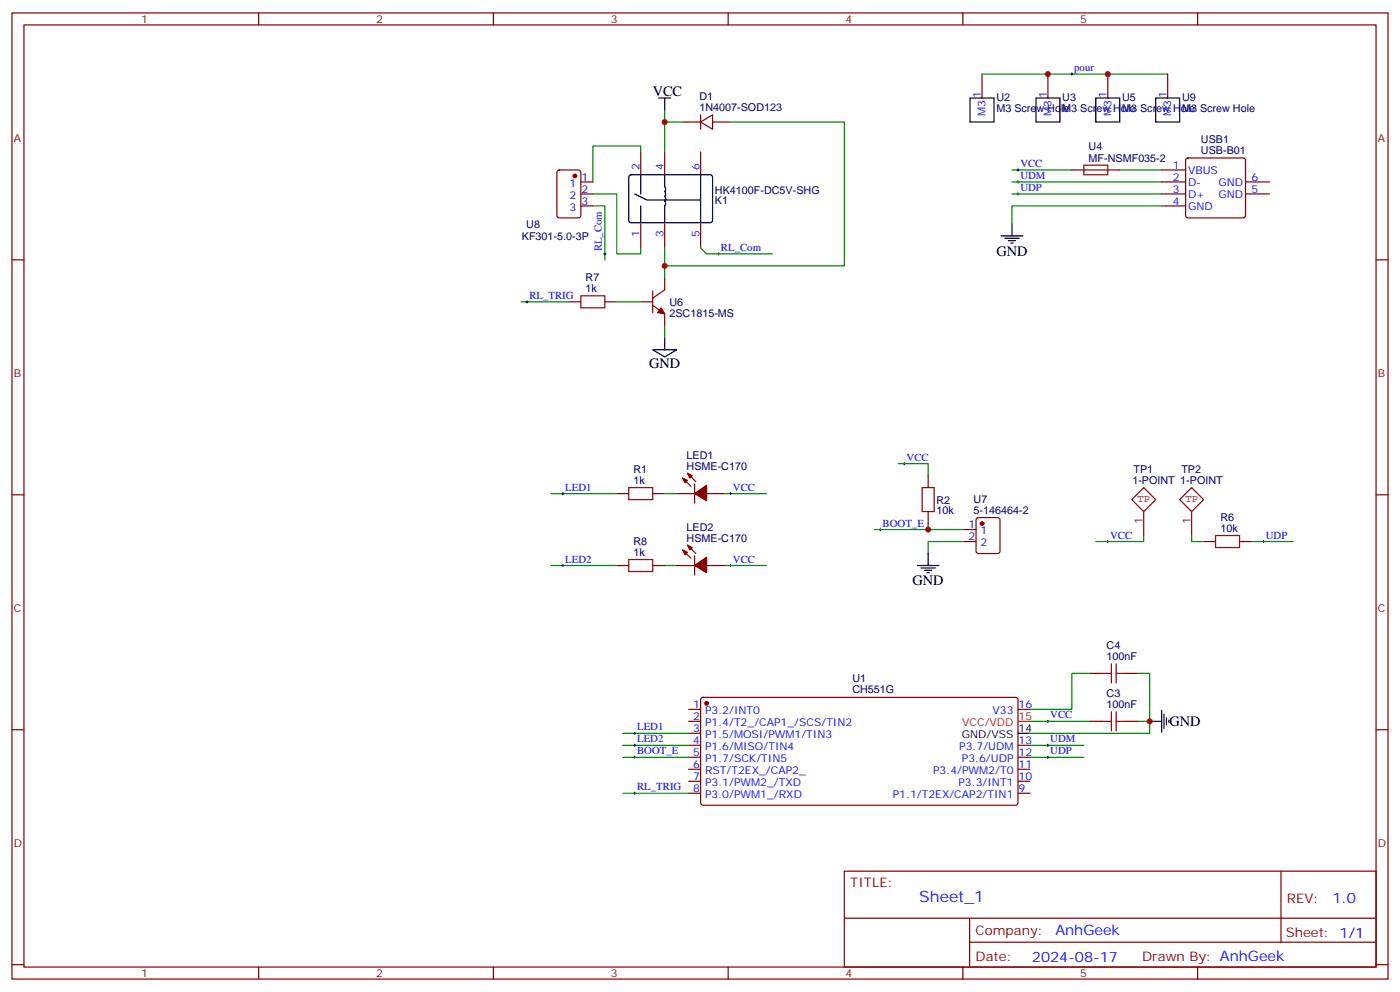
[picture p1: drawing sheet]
<svg xmlns="http://www.w3.org/2000/svg" width="412mm" height="292mm" viewBox="0 0 412 292" stroke-linecap="round" stroke-linejoin="round" font-family="sans-serif">
<g fill="none" stroke="#870000" stroke-width=".35">
<path d="M3.5 3.8h405.4v284.3h-405.4zM7.1 7.3h398.2v277.3h-398.2zM76.2 3.8v3.5M145.3 3.8v3.5M214.5 3.8v3.5M283.6 3.8v3.5M352.8 3.8v3.5M201.1 35.9h5.3M206.4 35.9l3.5-2.1v4.2zM206.4 33.8v4.2M209.9 35.9h5.3M289.3 21.8v7.1"/>
<path d="M308.7 21.8v7.1M326.3 21.8v7.1M344 21.8v7.1M164.3 50.2l.4-.2h5.7l.6 .5 .1 12.9-.5 .7h-5.9l-.6-.4-.1-13zM171.1 53.6h3.5M171.1 57.1h3.5M188.7 44.7v7.1M195.8 44.7v7.1M206.4 44.7v7.1M315.7 50h14.1M342.2 50h7M342.2 53.6h7"/>
<path d="M342.2 57.1h7M349.5 46.7l.5-.2h16.2l.5 .2 .2 .5v16.2l-.2 .5-.5 .2h-16.2l-.5-.2-.3-.5v-16.2zM366.9 53.6h7M366.9 57.1h7M3.5 76.5h3.6M171.1 60.6h3.5M188.7 65.9v7.1M195.8 65.9v7.1M206.4 65.9v7.1M342.2 60.6h7M405.3 76.5h3.6M167.6 88.8h3.5"/>
<path d="M178.2 88.8h3.5M188.7 88.8h3.6M192.3 89.9l3.5 2.5v3.5M192.3 85.7v6.3M195.8 81.8v3.5l-3.5 2.5M202.5 139.3l2.5 2.4M273.4 140v3.5M3.5 145.6h3.6M181.7 145.3h3.5M192.3 145.3h3.5M199.3 145.3h5.3M201.1 140.7l2.5 2.5"/>
<path d="M204.6 142.5v5.6M208.1 145.3h5.3M273.4 150.6v3.5M284 159.4h3.5M284 155.9h3.5M287.7 152.5l.5-.2h5.7l.6 .5 .1 9.4-.5 .7h-5.9l-.6-.4-.1-9.5zM354.5 159.4h3.6M365.1 159.4h3.6M405.3 145.6h3.6M181.7 166.4h3.5M192.3 166.4h3.5M199.3 166.4h5.3"/>
<path d="M201.1 161.9l2.5 2.4M202.5 160.4l2.5 2.5M204.6 163.6v5.7M208.1 166.4h5.3M321 198.2h3.6M331.6 198.2h3.5M3.5 214.8h3.6M202.8 208.8h3.6M202.8 212.3h3.6M202.8 215.8h3.6M202.8 219.4h3.6M206.6 205.5l.5-.3 92.3 .1 .5 .7-.1 30.6-.6 .4-92.4-.1-.4-.6v-30.3z"/>
<path d="M299.9 208.8h3.5M299.9 219.4h3.5M321 212.3h3.6M331.6 212.3h3.5M405.3 214.8h3.6M202.8 222.9h3.6M202.8 226.4h3.6M202.8 229.9h3.6M202.8 233.5h3.6M299.9 222.9h3.5M299.9 226.4h3.5M299.9 229.9h3.5"/>
<path d="M299.9 233.5h3.5M248.7 256.4h156.6v28.2h-156.6zM377.3 256.4v20.9M248.7 270.2h156.5M285.6 277.3h119.6M285.6 270.2v14.2M3.5 283.9h3.6M76.2 284.6v3.5M145.3 284.6v3.5M214.5 284.6v3.5M283.6 284.6v3.5M352.8 284.6v3.5"/>
<path d="M405.3 283.9h3.6"/>
</g>
<g fill="#870000" stroke="#870000" stroke-width=".35">
<path d="M204.6 145.3l3.5-2.5v4.6z"/>
<path d="M202.5 139.3l1.4 .7-.7 .7z"/>
<path d="M201.1 140.7l1.4 .7-.7 .7z"/>
<path d="M194.7 90.6l1.1 1.8-2.1-.4z"/>
<path d="M204.6 166.4l3.5-2.4v4.6z"/>
<path d="M202.5 160.4l1.4 .7-.7 .8z"/>
<path d="M201.1 161.9l1.4 .7-.7 .7z"/>
<circle cx="208.1" cy="207" r=".53"/>
<circle cx="169.3" cy="51.8" r=".53"/>
<circle cx="289.3" cy="154.1" r=".53"/>
</g>
<g fill="none" stroke="#000" stroke-width=".35">
<path d="M194 28.9h3.6M195.8 28.9v3.5M285.8 28.9h7v7h-7zM305.2 28.9h7v7h-7zM322.8 28.9h7v7h-7zM340.4 28.9h7.1v7h-7.1zM185.4 51.6l.5-.2 23.6 .1 .4 .6-.1 13-.6 .4h-23.6l-.4-.7v-12.7zM187 57.1l3.5 1.7h15.9M188.7 51.4v5.7M195.8 51.4v3.6a.96 .96 0 0 1 0 1.4l.1 .1a.94 .94 0 0 1-.1 1.3 .96 .96 0 0 1 0 1.4 .96 .96 0 0 1 0 1.4v4.9M206.4 51.4v14.1M188.7 60.6v4.9"/>
<path d="M294.9 69.4h6.4M296 70.1h4.2M297 70.8h2.2M297.7 71.5h.7M298.1 65.9v3.5M195.8 99.4v3.5M192.3 102.9h7l-3.5 2.2zM270.2 166.4h6.4M271.3 167.1h4.2M272.3 167.9h2.2M273 168.6h.8M273.4 162.9v3.5"/>
<path d="M299.9 215.8h3.5M338.7 212.3h3.5M342.2 209.1v6.4M342.9 210.2v4.2M343.6 211.2v2.2M344.3 211.9v.8"/>
</g>
<path d="M299.9 212.3h3.5" fill="none" stroke="#f00" stroke-width=".35"/>
<g fill="none" stroke="#008700" stroke-width=".35">
<path d="M195.8 32.4v12.3M195.8 35.9h5.3M215.2 35.9h33.5v42.3h-52.9M289.3 21.8h54.7M174.6 57.1h7.1v17.6h7v-1.7M188.7 44.7v-1.7h-14.1v10.6M298.1 57.1h44.1M298.1 53.6h44.1M298.1 50h17.6M329.8 50h12.4M174.6 60.6h3.6v15.9M195.8 73v8.8"/>
<path d="M206.4 73l1.7 1.7h19.4M342.2 60.6h-44.1v5.3M153.5 88.8h14.1M181.7 88.8h7M195.8 95.9v3.5M264.6 136.5h8.8v3.5M162.3 145.3h19.4M195.8 145.3h3.5M213.4 145.3h12.4M257.5 155.9h15.9M273.4 154.1v1.8h10.6M284 159.4h-10.6v3.5"/>
<path d="M336.9 157.6v1.8h-14.1M351 157.6v1.8h3.5M368.7 159.4h12.3M162.3 166.4h19.4M195.8 166.4h3.5M213.4 166.4h12.4M321 198.2h-5.3v10.6h-12.3M335.1 198.2h3.6v14.1M183.4 219.4h19.4M183.4 215.8h19.4M303.4 219.4h15.9M303.4 212.3h17.6"/>
<path d="M335.1 212.3h3.6v3.5h-35.3M183.4 222.9h19.4M183.4 233.5h19.4M303.4 222.9h15.9"/>
</g>
<g fill="none" stroke="#000" stroke-width=".29">
<path d="M315.4 21.8h.7M315.7 21.4v.8M299.5 57.1h.7M299.5 53.6h.7M299.5 50h.7M299.9 49.7v.7M299.9 53.2v.7M299.9 56.7v.7M177.8 74.7h.7M178.2 74.4v.7M211.3 74.7h.7M211.7 74.4v.7"/>
<path d="M154.9 88.8h.7M155.2 88.5v.7M266 136.5h.7M266.3 136.1v.7M165.5 145.3h.7M165.8 144.9v.7M214.8 145.3h.7M215.2 144.9v.7M258.9 155.9h.7M259.3 155.5v.7M326 159.4h.7M326.3 159v.7"/>
<path d="M371.8 159.4h.7M372.2 159v.7M165.5 166.4h.7M165.8 166.1v.7M214.8 166.4h.7M215.2 166.1v.7M186.6 219.4h.7M186.6 215.8h.7M187 215.5v.7M187 219v.7M308.3 219.4h.7M308.3 212.3h.7"/>
<path d="M308.7 211.9v.8M308.7 219v.7M186.6 222.9h.7M186.6 233.5h.7M187 222.5v.7M187 233.1v.7M308.3 222.9h.7M308.7 222.5v.7"/>
</g>
<g fill="none" stroke="#a10000" stroke-width=".35">
<path d="M319.3 48.6h7v2.8h-7zM171.1 87.1h7.1v3.5h-7.1zM185.2 143.5h7.1v3.5h-7.1zM271.6 143.5h3.6v7.1h-3.6zM358.1 157.6h7v3.5h-7zM185.2 164.7h7.1v3.5h-7.1zM324.6 198.2h2.8M327.4 195.4v5.6M328.8 195.4v5.6M328.8 198.2h2.8M324.6 212.3h2.8M327.4 209.5v5.6"/>
<path d="M328.8 209.5v5.6M328.8 212.3h2.8"/>
</g>
<path d="M333.4 147l3.5-3.5 3.5 3.5-3.5 3.6zM336.9 150.6v7M347.5 147l3.5-3.5 3.5 3.5-3.5 3.6zM351 150.6v7" fill="none" stroke="#900" stroke-width=".35"/>
<g fill="#c00">
<circle cx="338.7" cy="212.3" r=".88"/>
<circle cx="195.8" cy="35.9" r=".88"/>
<circle cx="195.8" cy="78.2" r=".88"/>
<circle cx="273.4" cy="155.9" r=".88"/>
<circle cx="308.7" cy="21.8" r=".88"/>
<circle cx="326.3" cy="21.8" r=".88"/>
</g>
<text font-size="4.6" fill="#00f" x="270.8" y="265.4">Sheet_1</text>
<g font-size="4.2">
<text x="192.3" y="28.2">VCC</text>
<text x="293.5" y="75.5">GND</text>
<text x="191.2" y="108.2">GND</text>
<text x="268.8" y="172.1">GND</text>
<text x="344.5" y="213.7">GND</text>
</g>
<g font-size="4.2" fill="#00f">
<text x="392.5" y="265.7">1.0</text>
<text x="310.9" y="275.2">AnhGeek</text>
<text x="304" y="283">2024-08-17</text>
</g>
<g font-size="3.9" fill="#800">
<text x="250.5" y="261">TITLE:</text>
<text x="379.1" y="265.7">REV:</text>
<text x="287.4" y="275.2">Company:</text>
<text x="378.7" y="275.8">Sheet: 1/1</text>
<text x="287.4" y="282.9">Date:</text>
<text x="336.4" y="282.9">Drawn By: AnhGeek</text>
</g>
<g font-size="3.2" fill="#800">
<text x="41.6" y="6.8">1</text>
<text x="110.8" y="6.8">2</text>
<text x="179.9" y="6.8">3</text>
<text x="249.1" y="6.8">4</text>
<text x="318.2" y="6.8">5</text>
<text x="4.1" y="41.9">A</text>
<text x="405.9" y="41.9">A</text>
<text x="4.1" y="111.1">B</text>
<text x="405.9" y="111.1">B</text>
<text x="4.1" y="180.2">C</text>
<text x="405.9" y="180.2">C</text>
<text x="4.1" y="249.3">D</text>
<text x="405.9" y="249.3">D</text>
<text x="41.6" y="287.6">1</text>
<text x="110.8" y="287.6">2</text>
<text x="179.9" y="287.6">3</text>
<text x="249.1" y="287.6">4</text>
<text x="318.2" y="287.6">5</text>
</g>
<g font-size="3.2" fill="#00f">
<text x="316.4" y="20.9">pour</text>
<text x="288.9" y="28.9" transform="rotate(-90 288.9 28.9)">1</text>
<text x="308.3" y="28.9" transform="rotate(-90 308.3 28.9)">1</text>
<text x="326" y="28.9" transform="rotate(-90 326 28.9)">1</text>
<text x="343.6" y="28.9" transform="rotate(-90 343.6 28.9)">1</text>
<text x="290.3" y="34.3" transform="rotate(-90 290.3 34.3)">M3</text>
<text x="309.7" y="34.3" transform="rotate(-90 309.7 34.3)">M3</text>
<text x="327.4" y="34.3" transform="rotate(-90 327.4 34.3)">M3</text>
<text x="345" y="34.3" transform="rotate(-90 345 34.3)">M3</text>
<text x="171.3" y="53.2">1</text>
<text x="188.4" y="50" transform="rotate(-90 188.4 50)">2</text>
<text x="195.4" y="50" transform="rotate(-90 195.4 50)">4</text>
<text x="206" y="50" transform="rotate(-90 206 50)">6</text>
<text x="300.6" y="52.7">UDM</text>
<text x="300.6" y="49.1">VCC</text>
<text x="345.5" y="53.2">2</text>
<text x="345.5" y="49.7">1</text>
<text x="350" y="51.1">VBUS</text>
<text x="368.7" y="53.2">6</text>
<text x="167.8" y="55">1</text>
<text x="167.8" y="58.5">2</text>
<text x="171.3" y="56.7">2</text>
<text x="300.6" y="56.2">UDP</text>
<text x="345.5" y="56.7">3</text>
<text x="350" y="58.1">D+</text>
<text x="350" y="54.6">D-</text>
<text x="358.9" y="54.6">GND</text>
<text x="358.9" y="58.1">GND</text>
<text x="368.7" y="56.7">5</text>
<text x="167.8" y="62">3</text>
<text x="171.3" y="60.3">3</text>
<text x="345.5" y="60.3">4</text>
<text x="350" y="61.7">GND</text>
<text x="188.4" y="69.7" transform="rotate(-90 188.4 69.7)">1</text>
<text x="195.4" y="69.7" transform="rotate(-90 195.4 69.7)">3</text>
<text x="206" y="69.7" transform="rotate(-90 206 69.7)">5</text>
<text x="177.3" y="74" transform="rotate(-90 177.3 74)">RL_Com</text>
<text x="212.4" y="73.8">RL_Com</text>
<text x="155.9" y="87.9">RL_TRIG</text>
<text x="267.1" y="135.6">VCC</text>
<text x="166.5" y="144.4">LED1</text>
<text x="215.9" y="144.4">VCC</text>
<text x="260" y="155">BOOT_E</text>
<text x="285.3" y="155.5">1</text>
<text x="285.3" y="159">2</text>
<text x="288.8" y="157.3">1</text>
<text x="288.8" y="160.8">2</text>
<text x="327" y="158.5">VCC</text>
<text x="372.9" y="158.5">UDP</text>
<text x="166.5" y="165.6">LED2</text>
<text x="215.9" y="165.6">VCC</text>
<text x="204.2" y="208.4">1</text>
<text x="300" y="208.4">16</text>
<text x="187.7" y="214.9">LED1</text>
<text x="204.2" y="211.9">2</text>
<text x="204.2" y="215.5">3</text>
<text x="207.7" y="210.2">P3.2/INT0</text>
<text x="207.7" y="213.7">P1.4/T2_/CAP1_/SCS/TIN2</text>
<text x="292.4" y="210.2">V33</text>
<text x="309.4" y="211.4">VCC</text>
<text x="187.7" y="218.5">LED2</text>
<text x="204.2" y="219">4</text>
<text x="207.7" y="217.2">P1.5/MOSI/PWM1/TIN3</text>
<text x="207.7" y="220.8">P1.6/MISO/TIN4</text>
<text x="282.6" y="220.8">P3.7/UDM</text>
<text x="300" y="219">13</text>
<text x="309.4" y="218.5">UDM</text>
<text x="187.7" y="222">BOOT_E</text>
<text x="204.2" y="222.5">5</text>
<text x="204.2" y="226.1">6</text>
<text x="207.7" y="224.3">P1.7/SCK/TIN5</text>
<text x="207.7" y="227.8">RST/T2EX_/CAP2_</text>
<text x="274.9" y="227.8">P3.4/PWM2/T0</text>
<text x="283.3" y="224.3">P3.6/UDP</text>
<text x="300" y="226.1">11</text>
<text x="300" y="222.5">12</text>
<text x="309.4" y="222">UDP</text>
<text x="187.7" y="232.6">RL_TRIG</text>
<text x="204.2" y="229.6">7</text>
<text x="204.2" y="233.1">8</text>
<text x="207.7" y="231.4">P3.1/PWM2_/TXD</text>
<text x="282.3" y="231.4">P3.3/INT1</text>
<text x="300" y="233.1">9</text>
<text x="300" y="229.6">10</text>
<text x="207.7" y="234.9">P3.0/PWM1_/RXD</text>
<text x="263" y="234.9">P1.1/T2EX/CAP2/TIN1</text>
</g>
<g font-size="3.2" fill="#000080">
<text x="206" y="29.6">D1</text>
<text x="293.5" y="29.7">U2</text>
<text x="312.9" y="29.7">U3</text>
<text x="330.6" y="29.7">U5</text>
<text x="348.2" y="29.7">U9</text>
<text x="206" y="32.7">1N4007-SOD123</text>
<text x="293.5" y="32.8">M3 Screw Hole</text>
<text x="312.9" y="32.8">M3 Screw Hole</text>
<text x="330.6" y="32.8">M3 Screw Hole</text>
<text x="348.2" y="32.8">M3 Screw Hole</text>
<text x="320.7" y="47.6">MF-NSMF035-2</text>
<text x="320.7" y="44.2">U4</text>
<text x="353.8" y="45.4">USB-B01</text>
<text x="353.8" y="42.2">USB1</text>
<text x="210.6" y="57">HK4100F-DC5V-SHG</text>
<text x="210.6" y="60.1">K1</text>
<text x="153.7" y="70.6">KF301-5.0-3P</text>
<text x="155" y="67.1">U8</text>
<text x="172.5" y="82.8">R7</text>
<text x="172.5" y="86">1k</text>
<text x="197.2" y="93.2">2SC1815-MS</text>
<text x="197.2" y="90">U6</text>
<text x="202.3" y="135.1">LED1</text>
<text x="186.6" y="142.5">1k</text>
<text x="186.6" y="139.3">R1</text>
<text x="202.3" y="138.2">HSME-C170</text>
<text x="333.6" y="142.5">1-POINT 1-POINT</text>
<text x="333.9" y="139.4">TP1</text>
<text x="348" y="139.4">TP2</text>
<text x="275.9" y="148.2">R2</text>
<text x="286.8" y="148">U7</text>
<text x="275.9" y="151.4">10k</text>
<text x="286.8" y="151.2">5-146464-2</text>
<text x="359.5" y="153.4">R6</text>
<text x="186.6" y="160.5">R8</text>
<text x="202.3" y="159.4">HSME-C170</text>
<text x="202.3" y="156.2">LED2</text>
<text x="359.5" y="156.6">10k</text>
<text x="186.6" y="163.6">1k</text>
<text x="326" y="191.1">C4</text>
<text x="326" y="194.3">100nF</text>
<text x="251.1" y="204">CH551G</text>
<text x="251.1" y="200.6">U1</text>
<text x="326" y="208.4">100nF</text>
<text x="326" y="205.2">C3</text>
</g>
<g font-size="3.2" fill="#900">
<text x="335.1" y="147.9">TP</text>
<text x="349.2" y="147.9">TP</text>
<text x="336.5" y="154.3" transform="rotate(-90 336.5 154.3)">1</text>
<text x="350.7" y="154.3" transform="rotate(-90 350.7 154.3)">1</text>
</g>
<g font-size="3.2" fill="#f00">
<text x="283.5" y="213.7">VCC/VDD</text>
<text x="300" y="211.9">15</text>
</g>
<g font-size="3.2">
<text x="300" y="215.5">14</text>
<text x="283.3" y="217.2">GND/VSS</text>
</g>
</svg>
